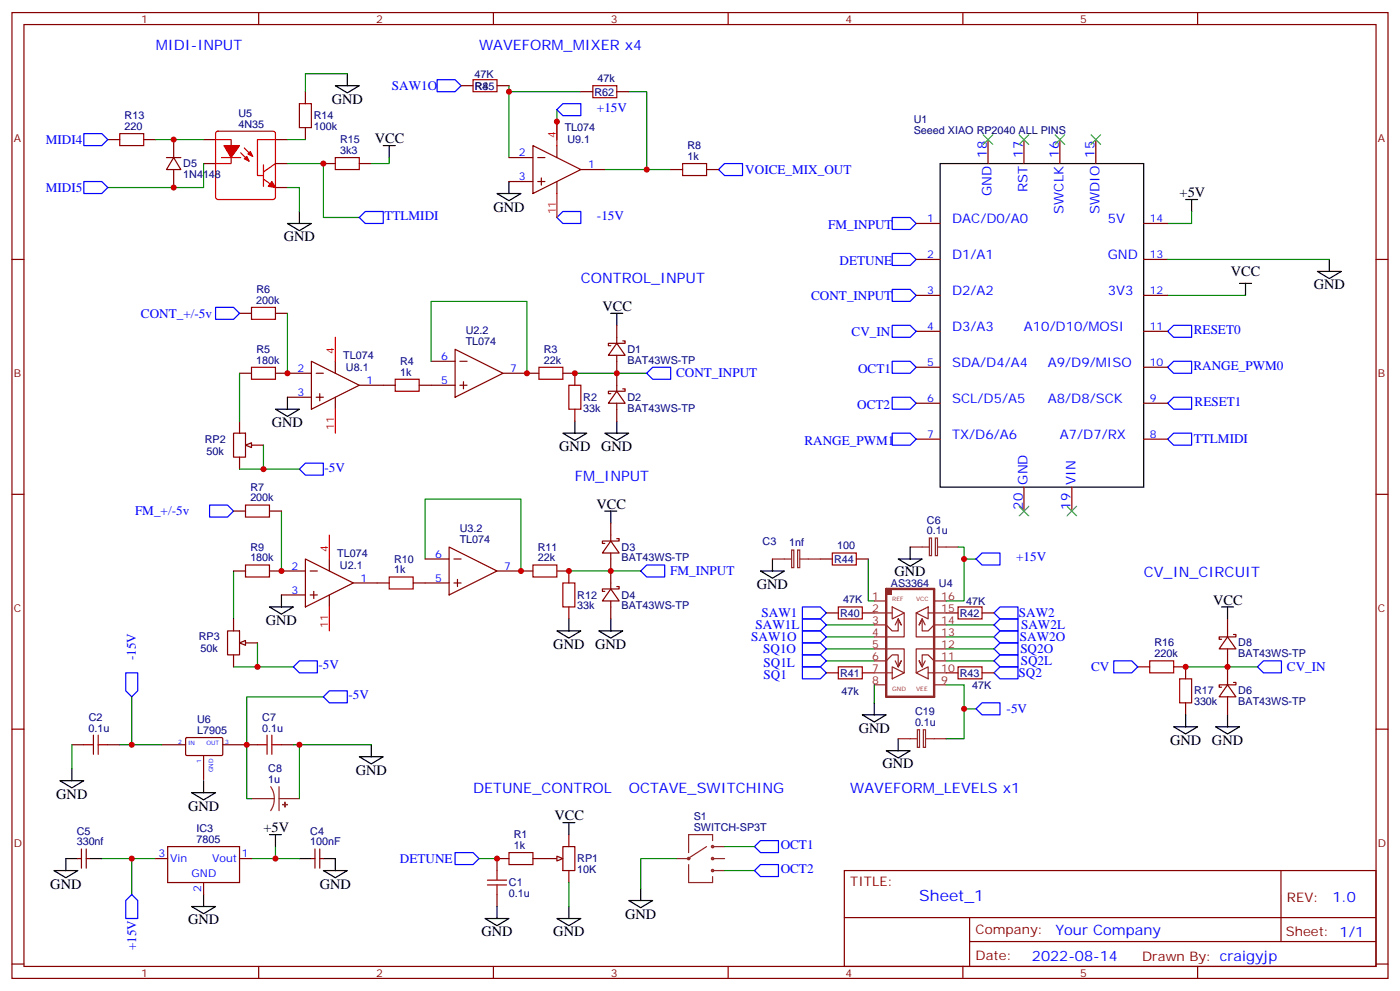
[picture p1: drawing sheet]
<svg xmlns="http://www.w3.org/2000/svg" width="412mm" height="292mm" viewBox="0 0 412 292" stroke-linecap="round" stroke-linejoin="round" font-family="sans-serif">
<g fill="none" stroke="#870000" stroke-width=".35">
<path d="M3.5 3.7h405.4v284.3h-405.4zM7.1 7.2h398.2v277.3h-398.2zM76.2 3.7v3.5M145.3 3.7v3.5M214.5 3.7v3.5M283.6 3.7v3.5M352.8 3.7v3.5M3.5 76.4h3.6M405.3 76.4h3.6M3.5 145.5h3.6M405.3 145.5h3.6M3.5 214.7h3.6"/>
<path d="M405.3 214.7h3.6M22.9 252.8h1.1M24 249.9v5.7M25.4 249.9v5.7M25.4 252.8h1.1M45.9 252.8h3.5M49.4 249.2h21.2v10.6h-21.2zM60 259.8v3.5M70.6 252.8h3.5M91.7 252.8h1.1M92.8 249.9v5.7M94.2 252.8h1"/>
<path d="M94.2 249.9v5.7M160.5 252.8h3.5M165.8 249.2h3.5v7.1h-3.5zM167.6 245.7v3.5M167.6 256.3v3.5M248.7 256.3h156.6v28.2h-156.6zM377.3 256.3v20.9M248.7 270.1h156.5M285.6 277.2h119.6M285.6 270.1v14.2M3.5 283.8h3.6M76.2 284.5v3.5"/>
<path d="M145.3 284.5v3.5M214.5 284.5v3.5M283.6 284.5v3.5M352.8 284.5v3.5M405.3 283.8h3.6"/>
</g>
<path d="M351 62.3v3.5h-7M344 87h22.9M30 252.8h15.9M38.8 252.8v10.5M81.1 249.2v3.6h-7M81.1 252.8h7.1" fill="none" stroke="#008700" stroke-width=".35"/>
<path d="M262.8 74.6h5.3l1.8 1.8-1.8 1.7h-5.3zM262.8 64h5.3l1.8 1.8-1.8 1.8h-5.3zM262.8 85.2h5.3l1.8 1.8-1.8 1.7h-5.3zM344 97.5l1.7-1.7h5.3v3.5h-5.3zM262.8 116.9h5.3l1.8 1.8-1.8 1.8h-5.3zM262.8 106.4h5.3l1.8 1.7-1.8 1.8h-5.3zM344 118.7l1.7-1.8h5.3v3.6h-5.3zM345.7 106.4h5.3v3.5h-5.3l-1.7-1.8zM38.8 263.3l1.8 1.8v5.3h-3.6v-5.3z" fill="none" stroke="#00f" stroke-width=".35"/>
<g fill="none" stroke="#000" stroke-width=".35">
<path d="M349.2 58.7h3.6M351 58.7v3.6M365.1 83.4h3.6M366.9 83.4v3.6M15.9 256.3h7l-3.5 2.1zM22.9 252.8h-3.5v3.5M26.5 252.8h3.5M79.4 245.7h3.5M81.1 245.7v3.5M88.2 252.8h3.5M95.2 256.3h7.1l-3.5 2.1zM95.2 252.8h3.6v3.5"/>
<path d="M56.4 266.9h7.1l-3.5 2.1zM60 263.3v3.6"/>
</g>
<path d="M164 252.1l1.8 .7-1.8 .7z" fill="#f0f0f0" stroke="#870000" stroke-width=".35"/>
<path d="M245.2 162.8h7v3.5h-7zM246.9 178.7h7.1v3.5h-7.1zM282.2 178.7h7.1v3.5h-7.1zM246.9 196.3h7.1v3.5h-7.1zM282.2 196.3h7.1v3.5h-7.1zM143.6 259.1h5.6M146.4 256.3v2.8M149.9 251h7.1v3.5h-7.1zM143.6 260.5h5.6M146.4 260.5v2.8" fill="none" stroke="#a10000" stroke-width=".35"/>
<g fill="none" stroke="#870000" stroke-width=".35">
<path d="M241.7 164.6h3.5M252.2 164.6h3.6M243.4 198.1h3.5M243.4 180.4h3.5M254 198.1h3.5M254 180.4h3.5M278.7 198.1h3.5M278.7 180.4h3.5M289.3 198.1h3.5M289.3 180.4h3.5M149.9 252.8h-3.5v3.5M157 252.8h3.5"/>
<path d="M146.4 263.3v3.6"/>
</g>
<path d="M224 168.1h7.1l-3.6 2.1zM227.5 164.6v3.5M254 210.4h7.1l-3.6 2.1zM257.5 206.9v3.5M264.6 217.5v3.5M261.1 221h7l-3.5 2.1zM165.8 242.2h3.5M167.6 242.2v3.5M142.9 270.4h7l-3.5 2.1zM146.4 266.9v3.5M164 270.4h7.1l-3.5 2.1zM167.6 266.9v3.5" fill="none" stroke="#000" stroke-width=".35"/>
<g fill="none" stroke="#008700" stroke-width=".35">
<path d="M255.8 164.6v12.3h1.7M282.2 161h1.8v3.6M287.5 164.6h-3.5v12.3h-5.3M243.4 191h14.1M243.4 187.5h14.1M243.4 184h14.1M243.4 194.6h14.1M278.7 184h14.1M278.7 194.6h14.1M278.7 201.6h5.3v7.1h3.5M284 208.7v8.8h-5.3M141.1 252.8h5.3"/>
<path d="M167.6 259.8v7.1"/>
</g>
<g fill="none" stroke="#00f" stroke-width=".35">
<path d="M344 129.3l1.7-1.8h5.3v3.6h-5.3zM236.4 178.7h5.3l1.7 1.7-1.7 1.8h-5.3zM287.5 164.6l1.8-1.8h5.3v3.5h-5.3zM236.4 189.3h5.3l1.7 1.7-1.7 1.8h-5.3zM236.4 185.7h5.3l1.7 1.8-1.7 1.8h-5.3zM236.4 192.8h5.3l1.7 1.8-1.7 1.7h-5.3zM236.4 182.2h5.3l1.7 1.8-1.7 1.7h-5.3zM236.4 196.3h5.3l1.7 1.8-1.7 1.7h-5.3zM292.8 194.6l1.8-1.8h5.3v3.5h-5.3zM292.8 180.4l1.8-1.7h5.3v3.5h-5.3zM294.6 196.3h5.3v3.5h-5.3l-1.8-1.7zM287.5 208.7l1.8-1.8h5.3v3.5h-5.3z"/>
<path d="M134.1 251h5.2l1.8 1.8-1.8 1.7h-5.2z"/>
</g>
<g fill="none" stroke="#8c2424" stroke-width=".35">
<path d="M227.5 164.6h5.7M233.2 161.9h.6v5.2h-.6zM234.9 161.9h.7v5.2h-.7zM235.7 164.6h6M257.5 176.9h3.6M275.2 176.9h3.5M257.5 180.4h3.6M257.5 184h3.6M257.5 187.5h3.6M257.5 191h3.6M257.5 194.6h3.6M257.5 198.1h3.6"/>
<path d="M275.2 180.4h3.5M275.2 184h3.5M275.2 187.5h3.5M275.2 191h3.5M275.2 194.6h3.5M275.2 198.1h3.5M257.5 201.6h3.6M264.6 217.5h5.6M270.2 214.8h.7v5.2h-.7zM272 214.8h.6v5.2h-.6zM272.7 217.5h6M275.2 201.6h3.5"/>
</g>
<path d="M261.1 173.4h14.1v31.7h-14.1z" fill="none" stroke="#8c2424" stroke-width=".71"/>
<path d="M261.1 173.4h1.7v1.8h-1.7z" fill="#8c2424"/>
<g fill="none" stroke="#8c2424" stroke-width=".35">
<path d="M273.8 158.4h.6v5.2h-.6zM275.5 158.4h.7v5.2h-.7zM262.8 178.7l3.5 1.7-3.5 1.8zM268.1 161h5.7M276.2 161h6M261.1 184l1.7 1.7h1.8v-3.5l.9 1.8-.9-1.8-.9 1.8M261.1 194.6l1.7-1.8h1.8v3.5l.9-1.7-.9 1.7-.9-1.7M261.1 191h5.2v7.1M261.1 180.4h1.7M261.1 198.1h1.7M262.8 196.3l3.5 1.8-3.5 1.7zM266.3 180.4v7.1h-5.2"/>
<path d="M269.9 180.4v7.1h5.3M269.9 180.4l3.5-1.7v3.5zM269.9 198.1l3.5-1.8v3.5zM272.5 184l-.9-1.8-.8 1.8 .8-1.8v3.5h1.8l1.8-1.7M272.5 194.6l-.9 1.7-.8-1.7 .8 1.7v-3.5h1.8l1.8 1.8M273.4 180.4h1.8M273.4 198.1h1.8M275.2 191h-5.3v7.1M199.3 252.8h3.5M202.8 254.5v5.3h7.1v-1.7M208.1 249.2l-4.9 3.2M209.9 247.5v-1.8h-7.1v5.3"/>
<path d="M209.9 249.2h3.5M209.9 252.8h3.5M209.9 256.3h3.5"/>
<circle cx="202.8" cy="252.8" r=".35"/>
<circle cx="209.9" cy="252.8" r=".35"/>
<circle cx="209.9" cy="249.2" r=".35"/>
<circle cx="209.9" cy="256.3" r=".35"/>
</g>
<g fill="none" stroke="#000" stroke-width=".35">
<path d="M146.4 57h7.1l-3.6 2.1zM149.9 53.4v3.6M276.9 48.2h60v95.2h-60zM388.1 79.9h7l-3.5 2.1zM391.6 76.4v3.5M179.9 92.3h3.5M181.7 92.3v3.5M84.7 116.9v3.6M81.1 120.5h7.1l-3.5 2.1zM165.8 127.5h7.1l-3.6 2.1zM169.3 124v3.5M178.2 127.5h7l-3.5 2.1z"/>
<path d="M181.7 124v3.5M264.6 164.6h7l-3.5 2.1zM268.1 161v3.6M185.2 265.1h7.1l-3.6 2.1zM188.7 261.6v3.5"/>
</g>
<path d="M128.8 23.5h5.3l1.7 1.7-1.7 1.8h-5.3zM165.8 30.5h5.3v3.5h-5.3l-1.8-1.7zM211.7 49.9l1.7-1.7h5.3v3.5h-5.3zM164 64l1.8-1.7h5.3v3.5h-5.3zM190.5 109.9l1.8-1.8h5.3v3.6h-5.3zM292.8 191l1.8-1.7h5.3v3.5h-5.3zM292.8 187.5l1.8-1.8h5.3v3.6h-5.3zM294.6 182.2h5.3v3.5h-5.3l-1.8-1.7zM222.2 249.2l1.8-1.7h5.3v3.5h-5.3zM222.2 256.3l1.8-1.8h5.3v3.6h-5.3z" fill="none" stroke="#00f" stroke-width=".35"/>
<g fill="none" stroke="#008700" stroke-width=".35">
<path d="M149.9 25.2v21.2M149.9 27h21.2M164 32.3v8.8M185.2 27h5.3v22.9M178.2 49.9h19.4M344 76.4h47.6M169.3 109.9h21.2M278.7 191h14.1M278.7 187.5h14.1M257.5 201.6v5.3M199.3 252.8h-10.6v8.8M213.4 256.3h8.8"/>
<path d="M213.4 249.2h8.8"/>
</g>
<path d="M139.3 23.5h7.1v3.5h-7.1zM174.6 25.2h7.1v3.6h-7.1zM201.1 48.2h7v3.5h-7zM74.1 90.5h7v3.5h-7zM74.1 108.1h7v3.6h-7zM116.4 111.7h7.1v3.5h-7.1zM158.7 108.1h7.1v3.6h-7.1zM167.6 113.4h3.5v7.1h-3.5z" fill="none" stroke="#a10000" stroke-width=".35"/>
<g fill="none" stroke="#870000" stroke-width=".35">
<path d="M135.8 25.2h3.5M146.4 25.2h3.5M171.1 27h3.5M181.7 27h3.5M149.9 46.4h7.1M149.9 53.4h7.1M157 42.9l14.1 7-14.1 7.1zM158.4 46.4h2.1M158.4 53.4h2.1M159.5 52.4v2.1M164 42.9v3.5M164 53.4v3.6"/>
<path d="M171.1 49.9h7.1M197.6 49.9h3.5M208.1 49.9h3.6M291 41.1v7.1M301.6 41.1v7.1M312.2 41.1v7.1M322.8 41.1v7.1M269.9 65.8h7M269.9 76.4h7M336.9 65.8h7.1M336.9 76.4h7.1M70.6 92.3h3.5"/>
<path d="M81.1 92.3h3.6M269.9 87h7M269.9 97.5h7M336.9 87h7.1M336.9 97.5h7.1M70.6 109.9h3.5M81.1 109.9h10.6M84.7 116.9h7M91.7 106.4l14.1 7-14.1 7.1zM93.1 109.9h2.1M93.1 116.9h2.1M94.2 115.9v2.1"/>
<path d="M98.8 106.4v3.5M98.8 116.9v3.6M105.8 113.4h10.6M123.5 113.4h10.6M127 106.4h7.1M134.1 102.8l14.1 7.1-14.1 7zM135.5 113.4h2.1M135.5 106.4h2.1M136.5 112.4v2.1M148.2 109.9h10.5M165.8 109.9h3.5v3.5M269.9 108.1h7"/>
<path d="M269.9 118.7h7M336.9 108.1h7.1M336.9 118.7h7.1M68.8 127.5h3.5v7.1h-3.5zM70.6 124v3.5M70.6 134.6v3.5M74.1 131.1h3.5M169.3 120.5v3.5M269.9 129.3h7M336.9 129.3h7.1M301.6 143.4v7.1M315.7 143.4v7.1"/>
</g>
<path d="M164 35.8v7.1M164 57v7M98.8 99.3v7.1M98.8 120.5v7" fill="none" stroke="#f00" stroke-width=".35"/>
<path d="M72.3 131.1l1.8-.7v1.4z" fill="#f0f0f0" stroke="#870000" stroke-width=".35"/>
<path d="M84.7 92.3v17.6M70.6 109.9v14.1M127 106.4v-17.7h28.2v21.2M77.6 131.1v7h-7M77.6 138.1h10.6M82.9 150.5v17.6M68.8 168.1v14.1M125.2 164.6v-17.7h28.3v21.2M75.8 189.3v7h-7M75.8 196.3h10.6" fill="none" stroke="#008700" stroke-width=".35"/>
<path d="M63.5 90.5h5.3l1.8 1.8-1.8 1.7h-5.3zM90 136.3h5.2v3.6h-5.2l-1.8-1.8zM61.7 148.7h5.3l1.8 1.8-1.8 1.7h-5.3zM86.4 196.3l1.8-1.7h5.3v3.5h-5.3z" fill="none" stroke="#00f" stroke-width=".35"/>
<path d="M67 185.7h3.6v7.1h-3.6zM68.8 182.2v3.5M68.8 192.8v3.5M72.3 189.3h3.5" fill="none" stroke="#870000" stroke-width=".35"/>
<path d="M70.6 189.3l1.7-.7v1.4z" fill="#f0f0f0" stroke="#870000" stroke-width=".35"/>
<g fill="none" stroke="#000" stroke-width=".35">
<path d="M98.8 25.2h7l-3.5 2.1zM102.3 21.7v3.5M112.9 42.9h3.5M114.7 42.9v3.5M84.7 65.8h7l-3.5 2.1zM88.2 62.3v3.5M178.2 150.5h3.5M179.9 150.5v3.5M79.4 178.7h7l-3.5 2.1zM82.9 175.2v3.5M359.8 178.7h3.6M361.6 178.7v3.5"/>
<path d="M164 185.7h7.1l-3.5 2.2zM167.6 182.2v3.5M176.4 185.7h7l-3.5 2.2zM179.9 182.2v3.5M109.4 219.3v3.5M345.7 214h7.1l-3.6 2.1zM349.2 210.4v3.6M358.1 214h7l-3.5 2.1zM361.6 210.4v3.6M17.6 229.8h7.1l-3.5 2.2zM21.2 226.3v3.5M56.4 233.4h7.1l-3.5 2.1z"/>
<path d="M60 229.8v3.6M105.8 222.8h7.1l-3.5 2.1z"/>
</g>
<g fill="none" stroke="#a10000" stroke-width=".35">
<path d="M35.3 39.3h7v3.6h-7zM88.2 30.5h3.5v7.1h-3.5zM98.8 46.4h7v3.5h-7zM72.3 148.7h7.1v3.5h-7.1zM72.3 166.3h7.1v3.6h-7.1zM114.7 169.9h7v3.5h-7zM157 166.3h7v3.6h-7zM165.8 171.6h3.5v7.1h-3.5zM338.7 194.6h7v3.5h-7zM347.5 199.8h3.5v7.1h-3.5zM24.7 219.3h2.8M27.5 216.4v5.7"/>
<path d="M28.9 219.3h2.8M28.9 216.4v5.7M75.8 219.3h2.9M78.7 216.4v5.7M80.1 219.3h2.8M80.1 216.4v5.7"/>
</g>
<g fill="none" stroke="#870000" stroke-width=".35">
<path d="M90 27v3.5M90 37.6v3.5M31.7 41.1h3.6M42.3 41.1h3.6M49 46.4h4.3M51.2 46.4l2.1 3.5h-4.3zM51.2 41.1v5.3M51.2 49.9v5.3M60 41.1h3.5M60 48.2h3.5M81.1 41.1h3.6M81.1 48.2h3.6"/>
<path d="M81.1 55.2h3.6M95.2 48.2h3.6M105.8 48.2h3.6M181.7 95.8v5.3M181.7 101.1l2.4 3.5h-4.9zM181.7 115.2l2.4 3.5h-4.9zM181.7 104.6v10.6M181.7 118.7v5.3M183.4 100.4h.7v.7h-4.9v.7h.7M183.4 114.5h.7v.7h-4.9v.7h.7M68.8 150.5h3.5M79.4 150.5h3.5"/>
<path d="M179.9 159.3l2.5 3.5h-5zM179.9 154v5.3M181.7 158.6h.7v.7h-5v.7h.8M68.8 168.1h3.5M79.4 168.1h10.6M82.9 175.2h7.1M90 164.6l14.1 7-14.1 7.1zM91.4 168.1h2.1M91.4 175.2h2.1M92.4 174.1v2.1M97 164.6v3.5M97 175.2v3.5"/>
<path d="M104.1 171.6h10.6M121.7 171.6h10.6M125.2 164.6h7.1M132.3 161l14.1 7.1-14.1 7.1zM133.7 171.6h2.1M133.7 164.6h2.1M134.8 170.6v2.1M146.4 168.1h10.6M164 168.1h3.6v3.5M167.6 178.7v3.5M179.9 173.4l2.5 3.5h-5zM179.9 162.8v10.6"/>
<path d="M179.9 176.9v5.3M181.7 172.7h.7v.7h-5v.7h.8M335.1 196.3h3.6M345.7 196.3h3.5v3.5M361.6 187.5l2.5 3.5h-5zM361.6 182.2v5.3M361.6 191v10.6M363.4 186.8h.7v.7h-5v.7h.7M21.2 219.3h3.5M31.7 219.3h3.6M47.6 219.3h7.1M54.7 217.3l.3-.2 10.4 .1 .2 .3v4.8l-.3 .1h-10.4l-.2-.3z"/>
<path d="M65.6 219.3h10.2M82.9 219.3h3.5M349.2 206.9v3.5M361.6 201.6l2.5 3.5h-5zM361.6 205.1v5.3M363.4 200.9h.7v.7h-5v.7h.7M60 222.4v7.1"/>
</g>
<path d="M63.7 38.8l.5-.2h16.2l.5 .2 .2 .5v18.7l-.2 .5-.5 .2h-16.2l-.5-.2-.2-.5v-18.7zM63.5 41.1h4.6v7.1h-4.6M65.3 46.4h5.6M70.9 45l2.5 2.4M72 43.6l2.4 2.4M77.6 52.7l3.5 2.5M77.6 48.5v6.4M81.1 41.1h-5.3v10.6h1.8M81.1 48.2l-3.5 2.4M97 157.5v7.1M97 178.7v7" fill="none" stroke="#f00" stroke-width=".35"/>
<g fill="none" stroke="#008700" stroke-width=".35">
<path d="M102.3 21.7h-12.3v5.3M45.9 41.1h14.1M60 48.2v7h-28.3M84.7 48.2h10.5v15.8h10.6M84.7 55.2h3.5v7.1M84.7 41.1h5.3M114.7 46.4v1.8h-5.3M167.6 168.1h21.1M349.2 196.3h21.2M21.2 219.3v7M35.3 219.3h12.3M38.8 205.1v14.2"/>
<path d="M86.4 219.3h23M88.2 219.3v15.8M95.2 205.1h-22.5v30h1.4"/>
</g>
<path d="M24.7 39.3h5.3l1.7 1.8-1.7 1.8h-5.3zM24.7 53.4h5.3l1.7 1.8-1.7 1.8h-5.3zM105.8 64l1.8-1.7h5.3v3.5h-5.3zM262.8 95.8h5.3l1.8 1.7-1.8 1.8h-5.3zM262.8 127.5h5.3l1.8 1.8-1.8 1.8h-5.3zM188.7 168.1l1.8-1.8h5.3v3.6h-5.3zM37 198.1h3.6v5.3l-1.8 1.7-1.8-1.7zM328.1 194.6h5.3l1.7 1.7-1.7 1.8h-5.3zM370.4 196.3l1.8-1.7h5.3v3.5h-5.3zM95.2 205.1l1.8-1.7h5.3v3.5h-5.3z" fill="none" stroke="#00f" stroke-width=".35"/>
<g fill="#f00" stroke="#f00" stroke-width=".35">
<path d="M80.1 53.4l1 1.8-2.1-.3z"/>
<path d="M72.7 46l.7 1.4-1.4-.7z"/>
<path d="M73 45.3l.7-.7 .7 1.4z"/>
<path d="M66 42.9h4.6l-2.5 3.5z"/>
</g>
<path d="M289.6 39.7l2.9 2.8M292.5 39.7l-2.9 2.8M300.2 39.7l2.8 2.8M303 39.7l-2.8 2.8M310.8 39.7l2.8 2.8M313.6 39.7l-2.8 2.8M321.4 39.7l2.8 2.8M324.2 39.7l-2.8 2.8M300.2 149l2.8 2.9M303 149l-2.8 2.9M314.3 149l2.8 2.9M317.1 149l-2.8 2.9" fill="none" stroke="#3c3" stroke-width=".35"/>
<path d="M74.1 235.1h6.7M79.7 231.6l.9 1.7 .2 1.8M80.8 235.1l-.3 1.9-.8 1.7M82.2 235.1h6M82.2 231.6v7.1" fill="none" stroke="#8c2424" stroke-width=".35"/>
<g fill="#8c2424" stroke="#8c2424" stroke-width=".35">
<path d="M83.9 236.2l.1 1.4z"/>
<path d="M83.3 236.9h1.4z"/>
</g>
<g fill="#c00">
<circle cx="38.8" cy="252.8" r=".88"/>
<circle cx="81.1" cy="252.8" r=".88"/>
<circle cx="146.4" cy="252.8" r=".88"/>
<circle cx="284" cy="208.7" r=".88"/>
<circle cx="284" cy="164.6" r=".88"/>
<circle cx="149.9" cy="27" r=".88"/>
<circle cx="190.5" cy="49.9" r=".88"/>
<circle cx="164" cy="35.8" r=".88"/>
<circle cx="169.3" cy="109.9" r=".88"/>
<circle cx="84.7" cy="109.9" r=".88"/>
<circle cx="77.6" cy="138.1" r=".88"/>
<circle cx="155.2" cy="109.9" r=".88"/>
<circle cx="153.5" cy="168.1" r=".88"/>
<circle cx="75.8" cy="196.3" r=".88"/>
<circle cx="82.9" cy="168.1" r=".88"/>
<circle cx="167.6" cy="168.1" r=".88"/>
<circle cx="51.2" cy="41.1" r=".88"/>
<circle cx="51.2" cy="55.2" r=".88"/>
<circle cx="95.3" cy="48.2" r=".88"/>
<circle cx="38.8" cy="219.3" r=".88"/>
<circle cx="88.2" cy="219.3" r=".88"/>
<circle cx="72.7" cy="219.3" r=".88"/>
<circle cx="349.3" cy="196.3" r=".88"/>
<circle cx="361.6" cy="196.3" r=".88"/>
<circle cx="181.7" cy="109.9" r=".88"/>
<circle cx="179.9" cy="168.1" r=".88"/>
</g>
<text font-size="4.6" fill="#00f" x="270.8" y="265.3">Sheet_1</text>
<g font-size="4.2" fill="#00f">
<text x="45.9" y="14.6">MIDI-INPUT</text>
<text x="141.1" y="14.6">WAVEFORM_MIXER x4</text>
<text x="171.1" y="83.4">CONTROL_INPUT</text>
<text x="169.3" y="141.6">FM_INPUT</text>
<text x="336.9" y="169.9">CV_IN_CIRCUIT</text>
<text x="139.3" y="233.4">DETUNE_CONTROL</text>
<text x="185.2" y="233.4">OCTAVE_SWITCHING</text>
<text x="250.5" y="233.4">WAVEFORM_LEVELS x1</text>
<text x="392.5" y="265.6">1.0</text>
<text x="310.9" y="275.1">Your Company</text>
<text x="304" y="282.9">2022-08-14</text>
</g>
<g font-size="4.2">
<text x="97.7" y="30.5">GND</text>
<text x="110.4" y="42.2">VCC</text>
<text x="347.5" y="58">+5V</text>
<text x="145.3" y="62.3">GND</text>
<text x="83.6" y="71.1">GND</text>
<text x="362.5" y="81.3">VCC</text>
<text x="387" y="85.2">GND</text>
<text x="177.4" y="91.5">VCC</text>
<text x="80.1" y="125.8">GND</text>
<text x="164.7" y="132.8">GND</text>
<text x="177.1" y="132.8">GND</text>
<text x="175.7" y="149.8">VCC</text>
<text x="223" y="173.4">GND</text>
<text x="263.5" y="169.5">GND</text>
<text x="357.4" y="178">VCC</text>
<text x="78.3" y="184">GND</text>
<text x="163" y="191">GND</text>
<text x="175.3" y="191">GND</text>
<text x="252.9" y="215.7">GND</text>
<text x="344.7" y="219.3">GND</text>
<text x="357" y="219.3">GND</text>
<text x="259.9" y="226">GND</text>
<text x="104.8" y="228.1">GND</text>
<text x="16.6" y="235.1">GND</text>
<text x="55.4" y="238.7">GND</text>
<text x="77.6" y="245">+5V</text>
<text x="163.3" y="241.5">VCC</text>
<text x="14.8" y="261.6">GND</text>
<text x="94.2" y="261.6">GND</text>
<text x="55.4" y="272.2">GND</text>
<text x="141.8" y="275.7">GND</text>
<text x="163" y="275.7">GND</text>
<text x="184.1" y="270.4">GND</text>
</g>
<g font-size="3.9" fill="#00f">
<text x="115.5" y="26.5">SAW1O</text>
<text x="175.9" y="32.9">+15V</text>
<text x="13.5" y="42.3">MIDI4</text>
<text x="290.7" y="46.4" transform="rotate(-90 290.7 46.4)">18</text>
<text x="301.3" y="46.4" transform="rotate(-90 301.3 46.4)">17</text>
<text x="311.9" y="46.4" transform="rotate(-90 311.9 46.4)">16</text>
<text x="322.4" y="46.4" transform="rotate(-90 322.4 46.4)">15</text>
<text x="219.5" y="51.1">VOICE_MIX_OUT</text>
<text x="13.5" y="56.4">MIDI5</text>
<text x="292.1" y="57.8" transform="rotate(-90 292.1 57.8)">GND</text>
<text x="302.7" y="56.6" transform="rotate(-90 302.7 56.6)">RST</text>
<text x="113.2" y="64.7">TTLMIDI</text>
<text x="175.9" y="64.6">-15V</text>
<text x="280.5" y="65.8">DAC/D0/A0</text>
<text x="313.3" y="62.9" transform="rotate(-90 313.3 62.9)">SWCLK</text>
<text x="323.8" y="63" transform="rotate(-90 323.8 63)">SWDIO</text>
<text x="326.3" y="65.8">5V</text>
<text x="244" y="67.6">FM_INPUT</text>
<text x="280.5" y="76.4">D1/A1</text>
<text x="326.3" y="76.4">GND</text>
<text x="247.3" y="78.1">DETUNE</text>
<text x="238.9" y="88.2">CONT_INPUT</text>
<text x="280.5" y="87">D2/A2</text>
<text x="326.3" y="87">3V3</text>
<text x="41.5" y="93.5">CONT_+/-5v</text>
<text x="250.8" y="98.8">CV_IN</text>
<text x="280.5" y="97.5">D3/A3</text>
<text x="301.6" y="97.5">A10/D10/MOSI</text>
<text x="351.7" y="98.2">RESET0</text>
<text x="199.2" y="111.1">CONT_INPUT</text>
<text x="252.8" y="109.9">OCT1</text>
<text x="280.5" y="108.1">SDA/D4/A4</text>
<text x="308.7" y="108.1">A9/D9/MISO</text>
<text x="351.5" y="108.9">RANGE_PWM0</text>
<text x="280.5" y="118.7">SCL/D5/A5</text>
<text x="308.7" y="118.7">A8/D8/SCK</text>
<text x="351.9" y="119.4">RESET1</text>
<text x="252.5" y="120.5">OCT2</text>
<text x="237" y="131">RANGE_PWM1</text>
<text x="280.5" y="129.3">TX/D6/A6</text>
<text x="312.2" y="129.3">A7/D7/RX</text>
<text x="351.7" y="130.5">TTLMIDI</text>
<text x="95.6" y="138.8">-5V</text>
<text x="302.7" y="142.7" transform="rotate(-90 302.7 142.7)">GND</text>
<text x="316.8" y="142.7" transform="rotate(-90 316.8 142.7)">VIN</text>
<text x="39.8" y="151.7">FM_+/-5v</text>
<text x="301.3" y="150.1" transform="rotate(-90 301.3 150.1)">20</text>
<text x="315.4" y="150.1" transform="rotate(-90 315.4 150.1)">19</text>
<text x="299.3" y="165.2">+15V</text>
<text x="197.4" y="169.3">FM_INPUT</text>
<text x="222.6" y="185.2">SAW1L</text>
<text x="224.3" y="181.7">SAW1</text>
<text x="300.1" y="181.7">SAW2</text>
<text x="300.8" y="185.2">SAW2L</text>
<text x="221.3" y="188.8">SAW1O</text>
<text x="300.4" y="188.8">SAW2O</text>
<text x="40" y="194.4" transform="rotate(-90 40 194.4)">-15V</text>
<text x="93.8" y="197">-5V</text>
<text x="224.8" y="192.3">SQ1O</text>
<text x="224.9" y="196.4">SQ1L</text>
<text x="300.6" y="192.3">SQ2O</text>
<text x="300.7" y="195.8">SQ2L</text>
<text x="321.4" y="197.6">CV</text>
<text x="379.1" y="197.6">CV_IN</text>
<text x="224.9" y="199.9">SQ1</text>
<text x="300" y="199.4">SQ2</text>
<text x="102.7" y="205.9">-5V</text>
<text x="296.5" y="209.9">-5V</text>
<text x="230" y="249.9">OCT1</text>
<text x="117.8" y="254">DETUNE</text>
<text x="230" y="257">OCT2</text>
<text x="40.1" y="279.8" transform="rotate(-90 40.1 279.8)">+15V</text>
</g>
<g font-size="3.9" fill="#800">
<text x="250.5" y="260.9">TITLE:</text>
<text x="379.1" y="265.6">REV:</text>
<text x="287.4" y="275.1">Company:</text>
<text x="378.7" y="275.7">Sheet: 1/1</text>
<text x="287.4" y="282.8">Date:</text>
<text x="336.4" y="282.8">Drawn By: craigyjp</text>
</g>
<g font-size="3.2" fill="#800">
<text x="41.6" y="6.7">1</text>
<text x="110.8" y="6.7">2</text>
<text x="179.9" y="6.7">3</text>
<text x="249.1" y="6.7">4</text>
<text x="318.2" y="6.7">5</text>
<text x="4.1" y="41.8">A</text>
<text x="405.9" y="41.8">A</text>
<text x="4.1" y="110.9">B</text>
<text x="405.9" y="110.9">B</text>
<text x="4.1" y="180.1">C</text>
<text x="405.9" y="180.1">C</text>
<text x="4.1" y="249.2">D</text>
<text x="405.9" y="249.2">D</text>
<text x="41.6" y="287.5">1</text>
<text x="110.8" y="287.5">2</text>
<text x="179.9" y="287.5">3</text>
<text x="249.1" y="287.5">4</text>
<text x="318.2" y="287.5">5</text>
</g>
<g font-size="3.2" fill="#000080">
<text x="139.8" y="22.8">47K</text>
<text x="139.9" y="26.4">R45</text>
<text x="142.2" y="26.4">8</text>
<text x="175.1" y="28.1">R62</text>
<text x="176" y="24.2">47k</text>
<text x="36.7" y="35.1">R13</text>
<text x="70.2" y="34.4">U5</text>
<text x="92.4" y="35.1">R14</text>
<text x="36.7" y="38.3">220</text>
<text x="70.2" y="37.6">4N35</text>
<text x="92.4" y="38.3">100k</text>
<text x="166.3" y="38.7">TL074</text>
<text x="269.2" y="39.3">Seeed XIAO RP2040 ALL PINS</text>
<text x="269.2" y="36.2">U1</text>
<text x="100.2" y="45.3">3k3</text>
<text x="100.2" y="42.2">R15</text>
<text x="167.2" y="42.2">U9.1</text>
<text x="202.5" y="47.1">1k</text>
<text x="202.5" y="43.9">R8</text>
<text x="54" y="52.4">1N4148</text>
<text x="54" y="49.2">D5</text>
<text x="75.5" y="89.4">200k</text>
<text x="75.5" y="86.3">R6</text>
<text x="137.2" y="101.7">TL074</text>
<text x="137.2" y="98.5">U2.2</text>
<text x="75.5" y="107.1">180k</text>
<text x="75.5" y="103.9">R5</text>
<text x="101.1" y="105.7">TL074</text>
<text x="117.8" y="107.4">R4</text>
<text x="160.2" y="107.1">22k</text>
<text x="160.2" y="103.9">R3</text>
<text x="184.9" y="107.1">BAT43WS-TP</text>
<text x="184.9" y="103.9">D1</text>
<text x="101.9" y="109.3">U8.1</text>
<text x="117.8" y="110.6">1k</text>
<text x="171.8" y="118">R2</text>
<text x="184.9" y="118">D2</text>
<text x="171.8" y="121.2">33k</text>
<text x="184.9" y="121.2">BAT43WS-TP</text>
<text x="60.3" y="130.4">RP2</text>
<text x="60.8" y="133.9">50k</text>
<text x="73.7" y="147.6">200k</text>
<text x="73.7" y="144.5">R7</text>
<text x="273.1" y="154.2">C6</text>
<text x="135.4" y="159.9">TL074</text>
<text x="135.4" y="156.7">U3.2</text>
<text x="224.6" y="160.4">C3</text>
<text x="232.5" y="160.9">1nf</text>
<text x="246.6" y="161.7">100</text>
<text x="273.1" y="157.3">0.1u</text>
<text x="73.7" y="165.3">180k</text>
<text x="73.7" y="162.1">R9</text>
<text x="99.3" y="163.9">TL074</text>
<text x="100.1" y="167.5">U2.1</text>
<text x="116.1" y="165.6">R10</text>
<text x="158.4" y="165.3">22k</text>
<text x="158.4" y="162.1">R11</text>
<text x="183.1" y="165.3">BAT43WS-TP</text>
<text x="183.1" y="162.1">D3</text>
<text x="245.7" y="165.7">R44</text>
<text x="116.1" y="168.8">1k</text>
<text x="262.4" y="172.7">AS3364</text>
<text x="276.6" y="172.7">U4</text>
<text x="170" y="179.4">33k</text>
<text x="170" y="176.2">R12</text>
<text x="183.1" y="179.4">BAT43WS-TP</text>
<text x="183.1" y="176.2">D4</text>
<text x="248.4" y="177.6">47K</text>
<text x="284.6" y="178.1">47K</text>
<text x="247.5" y="181.6">R40</text>
<text x="282.7" y="181.6">R42</text>
<text x="58.5" y="188.6">RP3</text>
<text x="340.1" y="190.3">R16</text>
<text x="364.8" y="190.3">D8</text>
<text x="59" y="192.1">50k</text>
<text x="340.1" y="193.5">220k</text>
<text x="364.8" y="193.5">BAT43WS-TP</text>
<text x="247.5" y="199.2">R41</text>
<text x="282.7" y="199.2">R43</text>
<text x="286.4" y="202.8">47K</text>
<text x="247.8" y="204.5">47k</text>
<text x="351.7" y="207.6">330k</text>
<text x="351.7" y="204.4">R17</text>
<text x="364.8" y="207.6">BAT43WS-TP</text>
<text x="364.8" y="204.4">D6</text>
<text x="26.1" y="215.4">0.1u</text>
<text x="26.1" y="212.2">C2</text>
<text x="58" y="212.9">U6</text>
<text x="77.3" y="215.4">0.1u</text>
<text x="77.3" y="212.2">C7</text>
<text x="269.5" y="213.8">0.1u</text>
<text x="269.5" y="210.6">C19</text>
<text x="58" y="216.1">L7905</text>
<text x="79" y="227.4">C8</text>
<text x="79" y="230.5">1u</text>
<text x="22.6" y="245.7">C5</text>
<text x="57.9" y="245">IC3</text>
<text x="91.4" y="245.7">C4</text>
<text x="204.4" y="244.7">SWITCH-SP3T</text>
<text x="204.4" y="241.5">S1</text>
<text x="22.6" y="248.9">330nf</text>
<text x="57.9" y="248.2">7805</text>
<text x="91.4" y="248.9">100nF</text>
<text x="151.4" y="249.9">1k</text>
<text x="151.4" y="246.8">R1</text>
<text x="170" y="257">10K</text>
<text x="170" y="253.8">RP1</text>
<text x="149.9" y="260.9">C1</text>
<text x="149.9" y="264.1">0.1u</text>
</g>
<g font-size="3.2" fill="#f00">
<text x="163.7" y="40.7" transform="rotate(-90 163.7 40.7)">4</text>
<text x="163.7" y="63.1" transform="rotate(-90 163.7 63.1)">11</text>
<text x="98.4" y="104.2" transform="rotate(-90 98.4 104.2)">4</text>
<text x="98.4" y="126.6" transform="rotate(-90 98.4 126.6)">11</text>
<text x="96.7" y="162.5" transform="rotate(-90 96.7 162.5)">4</text>
<text x="96.7" y="184.8" transform="rotate(-90 96.7 184.8)">11</text>
</g>
<g font-size="3.2" fill="#00f">
<text x="152.9" y="46">2</text>
<text x="152.9" y="53.1">3</text>
<text x="173.2" y="49.6">1</text>
<text x="273.1" y="65.4">1</text>
<text x="338.7" y="65.4">14</text>
<text x="273.1" y="76">2</text>
<text x="338.7" y="76">13</text>
<text x="273.1" y="86.6">3</text>
<text x="338.7" y="86.6">12</text>
<text x="273.1" y="97.2">4</text>
<text x="338.7" y="97.2">11</text>
<text x="129.9" y="106">6</text>
<text x="273.1" y="107.8">5</text>
<text x="338.7" y="107.8">10</text>
<text x="87.6" y="109.5">2</text>
<text x="107.9" y="113.1">1</text>
<text x="129.9" y="113.1">5</text>
<text x="150.3" y="109.5">7</text>
<text x="87.6" y="116.6">3</text>
<text x="273.1" y="118.4">6</text>
<text x="338.7" y="118.4">9</text>
<text x="273.1" y="128.9">7</text>
<text x="338.7" y="128.9">8</text>
<text x="85.8" y="167.7">2</text>
<text x="128.2" y="164.2">6</text>
<text x="148.5" y="167.7">7</text>
<text x="106.2" y="171.3">1</text>
<text x="128.2" y="171.3">5</text>
<text x="85.8" y="174.8">3</text>
<text x="46.7" y="252.4">3</text>
<text x="50.1" y="253.8">Vin</text>
<text x="62.5" y="253.8">Vout</text>
<text x="71.3" y="252.4">1</text>
<text x="56.4" y="258.1">GND</text>
<text x="59.3" y="262.5" transform="rotate(-90 59.3 262.5)">2</text>
</g>
<g font-size="3.2" fill="#8d2323">
<text x="256.9" y="176.6">1</text>
<text x="277.3" y="176.6">16</text>
<text x="256.9" y="180.1">2</text>
<text x="256.9" y="183.6">3</text>
<text x="277.3" y="183.6">14</text>
<text x="277.3" y="180.1">15</text>
<text x="256.9" y="187.1">4</text>
<text x="256.9" y="190.7">5</text>
<text x="277.3" y="190.7">12</text>
<text x="277.3" y="187.1">13</text>
<text x="256.9" y="194.2">6</text>
<text x="256.9" y="197.7">7</text>
<text x="277.3" y="197.7">10</text>
<text x="277.3" y="194.2">11</text>
<text x="256.9" y="201.3">8</text>
<text x="277.3" y="201.3">9</text>
</g>
<g font-size="1.8" fill="#8d2323">
<text x="262.8" y="176.9">REF</text>
<text x="269.9" y="176.9">VCC</text>
<text x="262.8" y="203.4">GND</text>
<text x="269.9" y="203.4">VEE</text>
</g>
<g font-size="1.8" fill="#00f">
<text x="52.5" y="218.9">2</text>
<text x="55.4" y="219.3">IN</text>
<text x="60.8" y="219.3">OUT</text>
<text x="66.3" y="218.9">3</text>
<text x="59.3" y="224.6" transform="rotate(-90 59.3 224.6)">1</text>
<text x="62.8" y="227.4" transform="rotate(-90 62.8 227.4)">GND</text>
</g>
</svg>
